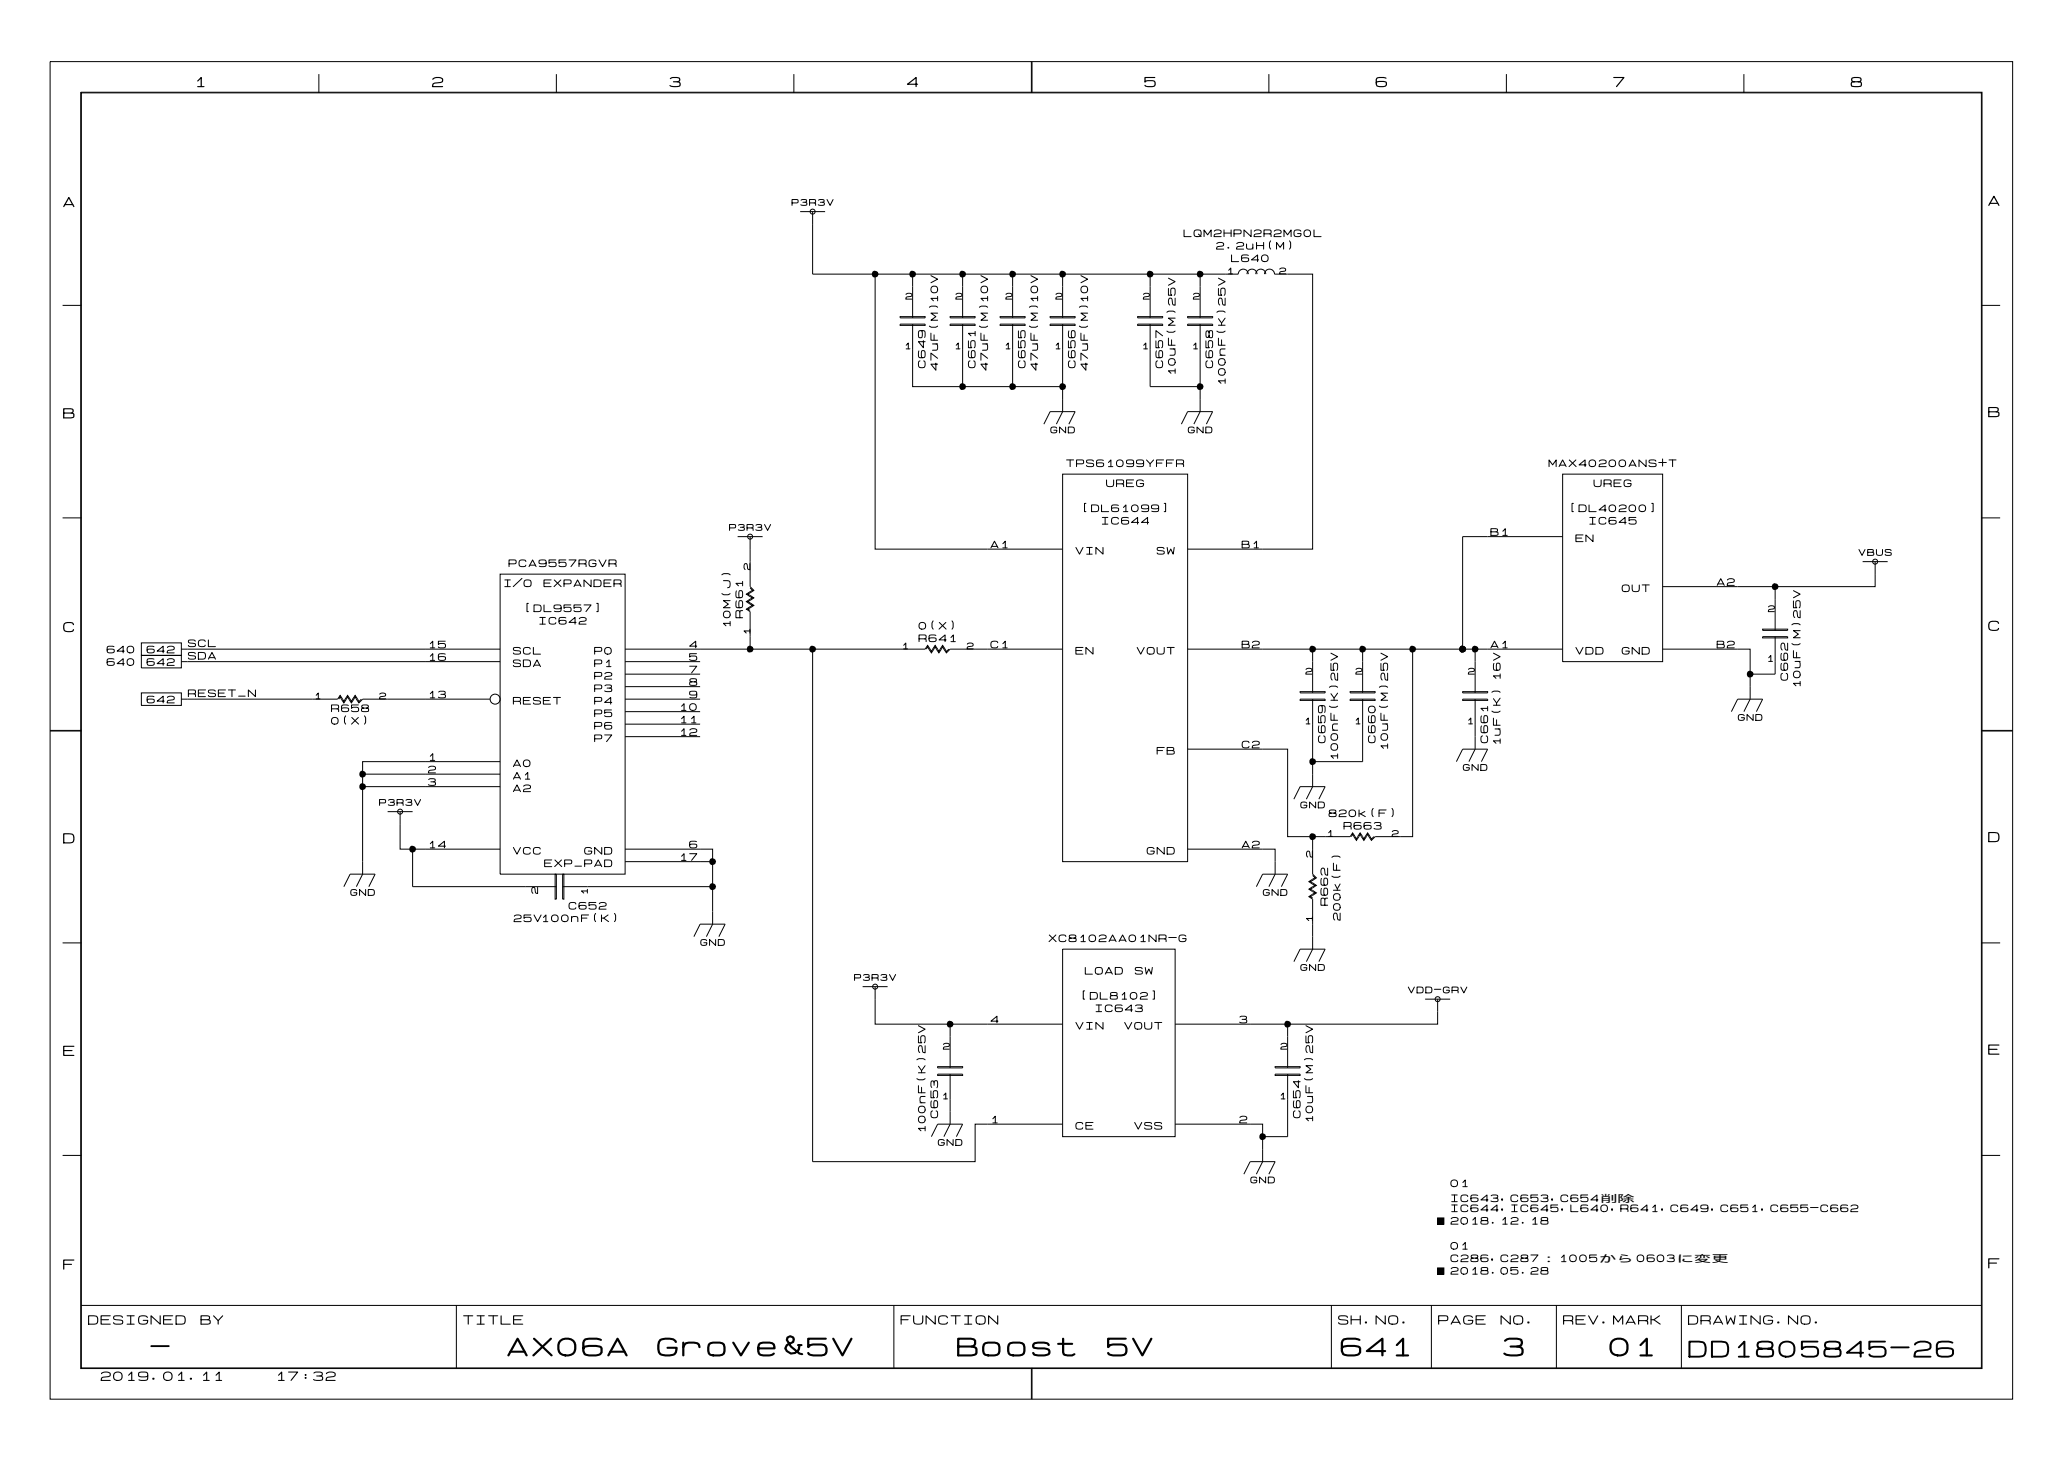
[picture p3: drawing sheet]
<svg xmlns="http://www.w3.org/2000/svg" width="297mm" height="210mm" viewBox="0 0 297 210" stroke-linecap="round" stroke-linejoin="round" font-family="sans-serif">
<g fill="none" stroke="#000" stroke-width=".14">
<path d="M7.2 8.9h282v192.1h-282zM11.6 13.3h273.2v183.3h-273.2zM11.7 13.3h273v183.2h-273zM45.8 10.6v2.7M79.9 10.6v2.7M114.1 10.6v2.7M148.2 8.9v4.4M148.3 8.9v4.4M182.3 10.6v2.7M216.4 10.6v2.7M250.6 10.6v2.7M115 30.4h3.5"/>
<path d="M116.8 30.4v9h8.9M131.1 39.4v1.8M138.3 39.4v6.3M145.5 39.4v6.3M152.7 39.4v6.3M165.2 39.4v6.3M172.4 39.4v6.3M176 39.4h-50.3v39.5h27M176 39.4h1.9a.72 .72 0 0 1 .7-.7 .72 .72 0 0 1 .7 .7M179.2 39.4a.72 .72 0 0 1 .7-.7 .72 .72 0 0 1 .7 .7M180.4 39.4a.72 .72 0 0 1 .7-.7 .72 .72 0 0 1 .8 .7M181.7 39.4a.72 .72 0 0 1 .7-.7 .72 .72 0 0 1 .7 .7h1.9"/>
<path d="M185 39.4h3.6v39.5h-18M9 43.9h2.7M129.3 46.6h3.6v.1h-3.6zM129.3 45.5h3.6v.2h-3.6zM131.1 50.2v5.3h14.4M131.1 41.2v4.5M131.1 46.6v3.6M136.5 46.6h3.6v.1h-3.6zM136.5 45.5h3.6v.2h-3.6zM138.3 46.6v8.9M143.7 46.6h3.6v.1h-3.6zM143.7 45.5h3.6v.2h-3.6z"/>
<path d="M145.5 55.5h7.2M145.5 46.6v8.9M150.9 46.6h3.6v.1h-3.6zM150.9 45.5h3.6v.2h-3.6zM152.7 46.6v3.6M152.7 57.3v1.8l-.9 1.8M152.7 50.2v7.1M163.4 46.6h3.6v.1h-3.6zM163.4 45.5h3.6v.2h-3.6zM165.2 46.6v8.9h7.2M170.6 46.6h3.6v.1h-3.6zM170.6 45.5h3.6v.2h-3.6z"/>
<path d="M172.4 46.6v3.6M172.4 50.2v8.9l-.9 1.8M284.7 43.9h2.7M9 74.4h2.7M106 77.1h3.6M107.8 77.1v7.2M150 60.9l.9-1.8h3.6l-.9 1.8M152.7 68.1h17.9v55.7h-17.9zM169.7 60.9l.9-1.8h3.6l-.9 1.8M224.5 68.1h14.4v27h-14.4zM224.5 77.1h-14.4v16.2M284.7 74.4h2.7"/>
<path d="M20.3 92.4h5.8v1.8h-5.8zM20.3 94.2h5.8v1.8h-5.8zM20.3 99.5h5.8v1.8h-5.8zM71.9 93.3h-45.8M71.9 95.1h-45.8M71.9 82.5h17.9v43.1h-17.9zM89.8 95.1h10.8M89.8 98.7h10.8M89.8 96.9h10.8M107.8 86.8l.3 .2-.9 .5 .6 .4v5.4M107.8 86.6l.5 .4-.9 .5 .4 .2M107.8 85l-.6 .4 .9 .5-.9 .5 .6 .4"/>
<path d="M107.8 84.3l.5 .5-.9 .6 .9 .5-.9 .5 .4 .2M107.8 84.5l.3 .3-.3 .2M116.8 93.3v73.6h23.3v-5.4h1.8M129.3 93.3h-39.5M129.3 93.3h3.6l.4-.6 .5 .9 .6-.9 .5 .9 .5-.9 .6 .9 .3-.3M133.1 93.3l.2-.4 .5 .9 .6-.9 .5 .9 .5-.9 .6 .9 .5-.5h16.2M170.6 93.3h32.4v26.9h-5.4l-.6 .5-.5-.9-.5 .9-.6-.9-.5 .9-.6-.9-.1 .4M186.8 99.4h3.6v.2h-3.6zM188.6 93.3v6.3M194 99.4h3.6v.1h-3.6zM195.8 93.3v6.2M203 93.3h7.1"/>
<path d="M210.1 99.4h3.6v.1h-3.6zM210.1 93.3h14.4M211.9 93.3v6.2M238.9 93.3h12.5v7.1l-.8 1.8M253.2 91.5h3.6v.1h-3.6zM253.2 90.4h3.6v.2h-3.6zM255 91.5v5.4h-3.6M255 84.3v6.3M267.6 80.7h3.6M269.4 80.7v3.6h-30.5M7.2 105h4.5M7.2 104.9h4.5"/>
<path d="M26.1 100.4h22.4l.4-.5 .5 .9 .5-.9 .6 .9 .5-.9 .6 .9 .3-.4M52.1 113h19.8M55.7 116.6h3.6M57.5 116.6v5.4h14.4M70.4 100.4h-18.3l-.5 .6-.6-.9-.5 .9-.6-.9-.5 .9-.5-.9-.2 .3M71.9 109.4h-19.8v16.2l-.9 1.8M71.9 111.2h-19.8M89.8 100.4h10.8M89.8 105.8h10.8M89.8 104h10.8M89.8 102.2h10.8M170.6 107.6h14.4v12.6h9l.3-.5 .6 .9 .5-.9 .6 .9 .5-.9 .5 .9 .4-.4"/>
<path d="M185.9 114.8l.9-1.8h3.6l-.9 1.8M186.8 100.4h3.6v.2h-3.6zM188.6 100.4v12.6l-.9 1.8M194 100.4h3.6v.2h-3.6zM195.8 100.4v9h-7.2M209.2 109.4l.9-1.8h3.6l-.9 1.8M210.1 100.4h3.6v.2h-3.6zM211.9 100.4v7.2l-.9 1.8M248.8 102.2l.9-1.8h3.5l-.9 1.8M284.7 104.9h4.5M284.7 105h4.5M9 135.5h2.7"/>
<path d="M49.4 127.4l.9-1.8h3.6l-.9 1.8M59.3 122v5.4h20.6M79.8 125.6h.1v3.6h-.1zM80.8 125.6h.2v3.6h-.2zM89.8 122h12.6v10.8l-.9 1.8M99.7 134.6l.9-1.8h3.6l-.9 1.8M102.4 123.8h-12.6M102.4 127.4h-21.6M152.7 136.4h16.1v26.9h-16.1zM170.6 122h12.6v3.6l-.9 1.8M180.5 127.4l.9-1.8h3.6l-.9 1.8M185.9 138.2l.9-1.8h3.6l-.9 1.8"/>
<path d="M188.6 120.2v5.4l.5 .5-.9 .6 .9 .5-.9 .5 .9 .6-.9 .5 .4 .2M188.6 125.8l.4 .3-.9 .6 .9 .5-.9 .5 .9 .6-.9 .5 .5 .4v7.2l-.9 1.8M284.7 135.5h2.7M123.9 141.8h3.6M125.7 143.5v3.6h16.2M125.7 141.8v1.7M134.7 154.3h3.6v.2h-3.6zM134.7 153.2h3.6v.2h-3.6zM136.5 157.9v1.8M136.5 147.1v6.3M136.5 154.3v3.6M136.5 159.7v1.8l-.9 1.8"/>
<path d="M141.9 147.1h10.8M183.2 154.3h3.6v.2h-3.6zM183.2 153.2h3.6v.2h-3.6zM185 147.1v6.3M185 154.3v9h-3.6M204.8 143.5h3.5M206.6 143.5v3.6h-37.8M9 166h2.7M133.8 163.3l.9-1.8h3.6l-.9 1.8M141.9 161.5h10.8M168.8 161.5h12.6v5.4l-.9 1.8M178.7 168.7l.9-1.8h3.6l-.9 1.8"/>
<path d="M206.6 175h.8v.9h-.8zM284.7 166h2.7M11.7 187.6h273M65.6 187.6v8.9M128.4 187.6v8.9M148.2 196.5v4.5M148.3 196.5v4.5M191.3 187.6v8.9M205.7 187.6v8.9M206.6 182.2h.8v.9h-.8zM223.6 187.6v8.9M241.6 187.6v8.9"/>
<circle cx="116.8" cy="30.4" r=".36"/>
<circle cx="107.8" cy="77.1" r=".36"/>
<circle cx="269.4" cy="80.7" r=".36"/>
<circle cx="57.5" cy="116.6" r=".36"/>
<circle cx="71.1" cy="100.4" r=".72"/>
<circle cx="125.7" cy="141.8" r=".36"/>
<circle cx="206.6" cy="143.5" r=".36"/>
</g>
<g fill="#000">
<path d="M125.4 39l.3-.1 .4 .2 .1 .3-.1 .3-.4 .2-.3-.1-.1-.3v-.3zM130.8 39l.3-.1 .4 .2 .1 .3-.1 .3-.4 .2-.3-.1-.1-.3v-.3zM138 39l.3-.1 .4 .2 .1 .3-.1 .3-.5 .2-.2-.1-.2-.3 .1-.3zM145.2 39l.3-.1 .4 .2 .1 .3-.1 .3-.5 .2-.2-.1-.2-.3v-.3zM152.4 39l.3-.1 .4 .2 .1 .3-.2 .3-.4 .2-.3-.1-.1-.3v-.3zM164.9 39l.3-.1 .4 .2 .1 .3-.1 .3-.4 .2-.3-.1-.1-.3v-.3zM172.1 39l.3-.1 .4 .2 .1 .3-.1 .3-.4 .2-.3-.1-.1-.3v-.3zM138 55.1h.3l.4 .2 .1 .2-.1 .4-.5 .1-.2-.1-.2-.2 .1-.3zM145.2 55.1h.3l.4 .2 .1 .2-.1 .4-.5 .1-.2-.1-.2-.2v-.3zM152.4 55.1h.3l.4 .2 .1 .2-.2 .4-.4 .1-.3-.1-.1-.2v-.3zM172.1 55.1h.3l.4 .2 .1 .2-.1 .4-.4 .1-.3-.1-.1-.2v-.3zM107.5 92.8h.3l.4 .2 .1 .3-.2 .3-.4 .2-.3-.1-.1-.3v-.3z"/>
<path d="M116.5 92.8h.2l.5 .2v.3l-.1 .3-.4 .2-.3-.1-.1-.3v-.3zM188.3 92.8h.3l.4 .2 .1 .3-.1 .3-.5 .2-.2-.1-.2-.3v-.3zM195.5 92.8h.3l.4 .2 .1 .3-.1 .3-.5 .2-.3-.1-.1-.3v-.3zM202.7 92.8h.2l.5 .2 .1 .3-.2 .3-.4 .2-.3-.1-.1-.3v-.3zM209.8 92.8h.3l.4 .2 .1 .3-.1 .3-.4 .2-.3-.1-.1-.3v-.3zM211.6 92.8h.3l.4 .2 .1 .3-.1 .3-.4 .2-.3-.1-.1-.3v-.3zM251.2 96.4h.2l.5 .2v.3l-.1 .3-.4 .1-.3-.1-.1-.2v-.3zM254.7 83.9l.3-.1 .4 .2 .1 .3-.1 .3-.4 .2-.3-.1-.1-.3v-.3zM51.8 110.8l.3-.1 .4 .2 .1 .3-.1 .3-.5 .2-.2-.1-.2-.2v-.4zM51.8 112.6l.3-.1 .4 .2 .1 .3-.1 .3-.5 .2-.2-.1-.2-.3v-.3zM188.3 109l.3-.1 .4 .2 .1 .3-.1 .3-.5 .2-.2-.1-.2-.2v-.3zM59 121.6l.3-.1 .4 .2 .1 .3-.1 .3-.5 .2-.3-.1-.1-.3v-.3z"/>
<path d="M102.1 127l.3-.1 .4 .2 .1 .3-.1 .3-.5 .2-.2-.1-.2-.3v-.3zM102.1 123.4l.3-.1 .4 .2 .1 .3-.1 .3-.5 .2-.2-.1-.2-.3v-.3zM188.3 119.8l.3-.1 .4 .2 .1 .3-.1 .3-.5 .2-.2-.1-.2-.3v-.3zM136.2 146.7l.3-.1 .4 .3 .1 .2-.1 .4-.4 .1-.3-.1-.2-.2 .1-.3zM184.7 146.7l.3-.1 .4 .3 .1 .2-.1 .4-.5 .1-.2-.1-.2-.2v-.3zM181.1 162.9l.3-.1 .4 .2 .1 .3-.1 .3-.4 .2-.3-.1-.2-.3 .1-.3zM206.6 175h.8v.9h-.8zM206.6 182.2h.8v.9h-.8z"/>
</g>
<g font-size="3.6">
<text x="72.8" y="195.4">AX06A</text>
<text x="94.3" y="195.4">Grove&amp;5V</text>
<text x="137.4" y="195.4">Boost</text>
<text x="158.9" y="195.4">5V</text>
<text x="192.5" y="195.4">641</text>
<text x="215.8" y="195.4">3</text>
<text x="231.1" y="195.4">01</text>
</g>
<g font-size="3.2">
<text x="21.6" y="195.3">-</text>
<text x="242.5" y="195.5">DD1805845-26</text>
</g>
<g font-size="2">
<text x="27.9" y="12.8">1</text>
<text x="62" y="12.8">2</text>
<text x="96.1" y="12.8">3</text>
<text x="130.2" y="12.8">4</text>
<text x="164.3" y="12.8">5</text>
<text x="197.6" y="12.8">6</text>
<text x="231.7" y="12.8">7</text>
<text x="265.8" y="12.8">8</text>
<text x="285.6" y="29.8">A</text>
<text x="9" y="30">A</text>
<text x="9" y="60.4">B</text>
<text x="285.6" y="60.2">B</text>
<text x="9" y="91.1">C</text>
<text x="285.6" y="90.9">C</text>
<text x="9" y="121.4">D</text>
<text x="285.6" y="121.3">D</text>
<text x="9" y="152">E</text>
<text x="285.6" y="151.8">E</text>
<text x="9" y="182.7">F</text>
<text x="285.6" y="182.5">F</text>
</g>
<g font-size="1.8">
<text x="12.6" y="190.6">DESIGNED</text>
<text x="28.7" y="190.6">BY</text>
<text x="66.5" y="190.6">TITLE</text>
<text x="129.3" y="190.6">FUNCTION</text>
<text x="192.2" y="190.6">SH.NO.</text>
<text x="206.6" y="190.6">PAGE</text>
<text x="215.5" y="190.6">NO.</text>
<text x="224.5" y="190.6">REV.MARK</text>
<text x="242.5" y="190.6">DRAWING.NO.</text>
<text x="14.4" y="198.6">2019.01.11</text>
<text x="39.5" y="198.6">17:32</text>
</g>
<g font-size="1.4">
<text x="170" y="34.2">LQM2HPN2R2MG0L</text>
<text x="174.7" y="36">2.2uH(M)</text>
<text x="176.8" y="37.8">L640</text>
<text x="133.2" y="52.9" transform="rotate(-90 133.2 52.9)">C649</text>
<text x="135" y="53.3" transform="rotate(-90 135 53.3)">47uF(M)10V</text>
<text x="140.3" y="52.9" transform="rotate(-90 140.3 52.9)">C651</text>
<text x="142.1" y="53.3" transform="rotate(-90 142.1 53.3)">47uF(M)10V</text>
<text x="147.5" y="52.9" transform="rotate(-90 147.5 52.9)">C655</text>
<text x="149.3" y="53.3" transform="rotate(-90 149.3 53.3)">47uF(M)10V</text>
<text x="154.7" y="52.9" transform="rotate(-90 154.7 52.9)">C656</text>
<text x="156.5" y="53.3" transform="rotate(-90 156.5 53.3)">47uF(M)10V</text>
<text x="167.3" y="52.9" transform="rotate(-90 167.3 52.9)">C657</text>
<text x="174.5" y="52.9" transform="rotate(-90 174.5 52.9)">C658</text>
<text x="169.1" y="54" transform="rotate(-90 169.1 54)">10uF(M)25V</text>
<text x="176.3" y="55.5" transform="rotate(-90 176.3 55.5)">100nF(K)25V</text>
<text x="153.1" y="67.3">TPS61099YFFR</text>
<text x="158.9" y="70.2">UREG</text>
<text x="222.4" y="67.3">MAX40200ANS+T</text>
<text x="228.9" y="70.2">UREG</text>
<text x="155.3" y="73.8">[DL61099]</text>
<text x="158.1" y="75.6">IC644</text>
<text x="214.1" y="77.2">B1</text>
<text x="225.3" y="73.8">[DL40200]</text>
<text x="228.2" y="75.6">IC645</text>
<text x="73" y="81.7">PCA9557RGVR</text>
<text x="142.3" y="79">A1</text>
<text x="154.5" y="79.9">VIN</text>
<text x="166.1" y="79.9">SW</text>
<text x="178.4" y="79">B1</text>
<text x="226.3" y="78.1">EN</text>
<text x="72.3" y="84.5">I/O</text>
<text x="75.2" y="88.1">[DL9557]</text>
<text x="77.3" y="89.9">IC642</text>
<text x="78" y="84.5">EXPANDER</text>
<text x="106.9" y="88.9" transform="rotate(-90 106.9 88.9)">R661</text>
<text x="233" y="85.3">OUT</text>
<text x="246.6" y="84.4">A2</text>
<text x="15.3" y="94.1">640</text>
<text x="15.3" y="95.8">640</text>
<text x="21" y="94.1">642</text>
<text x="21" y="95.8">642</text>
<text x="27" y="93.2">SCL</text>
<text x="27" y="94.9">SDA</text>
<text x="61.4" y="93.3">15</text>
<text x="61.4" y="95.1">16</text>
<text x="73.6" y="94.2">SCL</text>
<text x="85.3" y="94.2">P0</text>
<text x="99" y="93.3">4</text>
<text x="99" y="95.1">5</text>
<text x="105.1" y="90.3" transform="rotate(-90 105.1 90.3)">10M(J)</text>
<text x="131.9" y="92.4">R641</text>
<text x="131.9" y="90.6">0(X)</text>
<text x="142.3" y="93.3">C1</text>
<text x="154.5" y="94.2">EN</text>
<text x="163.3" y="94.2">VOUT</text>
<text x="178.4" y="93.3">B2</text>
<text x="214.1" y="93.3">A1</text>
<text x="226.3" y="94.2">VDD</text>
<text x="233" y="94.2">GND</text>
<text x="246.6" y="93.3">B2</text>
<text x="21" y="101.2">642</text>
<text x="27" y="100.3">RESET_N</text>
<text x="61.4" y="100.5">13</text>
<text x="73.6" y="101.4">RESET</text>
<text x="73.6" y="96">SDA</text>
<text x="85.3" y="96">P1</text>
<text x="85.3" y="97.8">P2</text>
<text x="85.3" y="99.6">P3</text>
<text x="85.3" y="101.4">P4</text>
<text x="99" y="96.9">7</text>
<text x="99" y="100.5">9</text>
<text x="99" y="98.7">8</text>
<text x="257.1" y="97.8" transform="rotate(-90 257.1 97.8)">C662</text>
<text x="258.9" y="98.9" transform="rotate(-90 258.9 98.9)">10uF(M)25V</text>
<text x="47.5" y="102.5">R658</text>
<text x="47.5" y="104.3">0(X)</text>
<text x="85.3" y="103.2">P5</text>
<text x="85.3" y="106.8">P7</text>
<text x="85.3" y="105">P6</text>
<text x="97.5" y="102.3">10</text>
<text x="97.5" y="105.9">12</text>
<text x="97.5" y="104.1">11</text>
<text x="178.4" y="107.7">C2</text>
<text x="190.6" y="106.8" transform="rotate(-90 190.6 106.8)">C659</text>
<text x="197.8" y="106.8" transform="rotate(-90 197.8 106.8)">C660</text>
<text x="199.6" y="107.9" transform="rotate(-90 199.6 107.9)">10uF(M)25V</text>
<text x="214" y="106.8" transform="rotate(-90 214 106.8)">C661</text>
<text x="215.8" y="107.2" transform="rotate(-90 215.8 107.2)">1uF(K) 16V</text>
<text x="61.4" y="113.1">3</text>
<text x="61.4" y="111.3">2</text>
<text x="61.4" y="109.5">1</text>
<text x="73.6" y="114">A2</text>
<text x="73.6" y="112.2">A1</text>
<text x="73.6" y="110.4">A0</text>
<text x="166.1" y="108.6">FB</text>
<text x="192.4" y="109.3" transform="rotate(-90 192.4 109.3)">100nF(K)25V</text>
<text x="190.8" y="117.6">820k(F)</text>
<text x="193" y="119.4">R663</text>
<text x="61.4" y="122.1">14</text>
<text x="73.6" y="123">VCC</text>
<text x="78.1" y="124.8">EXP_PAD</text>
<text x="83.9" y="123">GND</text>
<text x="97.5" y="123.9">17</text>
<text x="99" y="122.1">6</text>
<text x="164.7" y="123">GND</text>
<text x="178.4" y="122.1">A2</text>
<text x="81.6" y="130.9">C652</text>
<text x="191" y="130.2" transform="rotate(-90 191 130.2)">R662</text>
<text x="73.7" y="132.7">25V100nF(K)</text>
<text x="150.6" y="135.5">XC8102AA01NR-G</text>
<text x="192.8" y="132.3" transform="rotate(-90 192.8 132.3)">200k(F)</text>
<text x="155.1" y="143.8">[DL8102]</text>
<text x="155.8" y="140.2">LOAD</text>
<text x="163" y="140.2">SW</text>
<text x="142.3" y="147.2">4</text>
<text x="154.5" y="148.1">VIN</text>
<text x="157.3" y="145.6">IC643</text>
<text x="161.5" y="148.1">VOUT</text>
<text x="178" y="147.2">3</text>
<text x="135" y="160.7" transform="rotate(-90 135 160.7)">C653</text>
<text x="142.3" y="161.6">1</text>
<text x="178" y="161.6">2</text>
<text x="187" y="160.7" transform="rotate(-90 187 160.7)">C654</text>
<text x="188.8" y="161.4" transform="rotate(-90 188.8 161.4)">10uF(M)25V</text>
<text x="133.2" y="162.9" transform="rotate(-90 133.2 162.9)">100nF(K)25V</text>
<text x="154.5" y="162.5">CE</text>
<text x="162.9" y="162.5">VSS</text>
<text x="208.3" y="172.9">IC643,C653,C654削除</text>
<text x="208.3" y="170.7">01</text>
<text x="208.3" y="179.7">01</text>
<text x="208.3" y="176.1">2018.12.18</text>
<text x="208.3" y="174.3">IC644,IC645,L640,R641,C649,C651,C655-C662</text>
<text x="208.3" y="183.3">2018.05.28</text>
<text x="208.3" y="181.5">C286,C287：1005から 0603に変更</text>
</g>
<g font-size="1.3">
<text x="113.7" y="29.7">P3R3V</text>
<text x="176.2" y="39.6">1</text>
<text x="183.7" y="39.6">2</text>
<text x="130" y="43.2">2</text>
<text x="137.2" y="43.2">2</text>
<text x="144.4" y="43.2">2</text>
<text x="151.6" y="43.2">2</text>
<text x="164.2" y="43.2">2</text>
<text x="171.3" y="43.2">2</text>
<text x="129.9" y="50.3">1</text>
<text x="137" y="50.3">1</text>
<text x="144.2" y="50.3">1</text>
<text x="151.4" y="50.3">1</text>
<text x="164" y="50.3">1</text>
<text x="171.2" y="50.3">1</text>
<text x="150.9" y="62.4">GND</text>
<text x="170.6" y="62.4">GND</text>
<text x="104.7" y="76.4">P3R3V</text>
<text x="108" y="81.9" transform="rotate(-90 108 81.9)">2</text>
<text x="267" y="80">VBUS</text>
<text x="254" y="88.1">2</text>
<text x="108" y="91.3" transform="rotate(-90 108 91.3)">1</text>
<text x="129.5" y="93.4">1</text>
<text x="138.8" y="93.4">2</text>
<text x="253.8" y="95.2">1</text>
<text x="45.1" y="100.6">1</text>
<text x="54.4" y="100.6">2</text>
<text x="187.5" y="97.1">2</text>
<text x="194.7" y="97.1">2</text>
<text x="210.9" y="97.1">2</text>
<text x="187.3" y="104.2">1</text>
<text x="194.5" y="104.2">1</text>
<text x="210.7" y="104.2">1</text>
<text x="249.7" y="103.7">GND</text>
<text x="210.1" y="110.9">GND</text>
<text x="54.4" y="115.9">P3R3V</text>
<text x="186.8" y="116.3">GND</text>
<text x="188.8" y="123.3" transform="rotate(-90 188.8 123.3)">2</text>
<text x="190.6" y="120.4">1</text>
<text x="199.9" y="120.4">2</text>
<text x="50.3" y="128.9">GND</text>
<text x="77.5" y="128.5" transform="rotate(-90 77.5 128.5)">2</text>
<text x="84.6" y="128.6" transform="rotate(-90 84.6 128.6)">1</text>
<text x="181.4" y="128.9">GND</text>
<text x="100.6" y="136">GND</text>
<text x="188.8" y="132.6" transform="rotate(-90 188.8 132.6)">1</text>
<text x="122.7" y="141.1">P3R3V</text>
<text x="186.8" y="139.6">GND</text>
<text x="202.2" y="142.9">VDD-GRV</text>
<text x="135.4" y="151">2</text>
<text x="183.9" y="151">2</text>
<text x="135.3" y="158.1">1</text>
<text x="183.7" y="158.1">1</text>
<text x="134.7" y="164.8">GND</text>
<text x="179.6" y="170.2">GND</text>
</g>
</svg>
